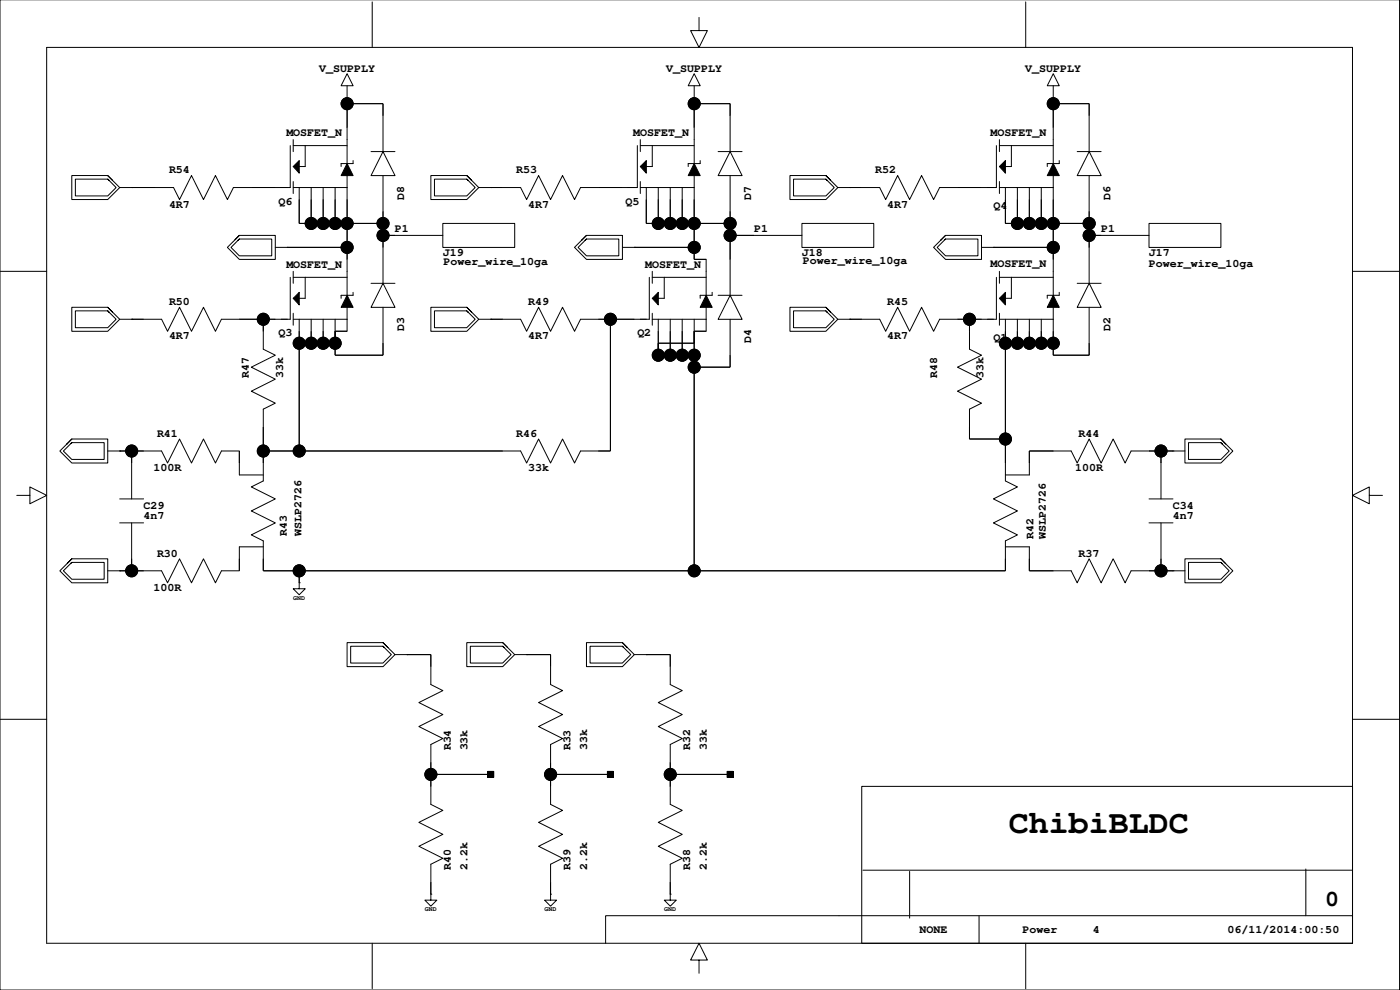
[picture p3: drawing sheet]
<svg xmlns="http://www.w3.org/2000/svg" width="297mm" height="210mm" viewBox="0 0 297 210" stroke-linecap="round" stroke-linejoin="round" font-family="sans-serif">
<g fill="none" stroke="#000" stroke-width=".21">
<path d="M296.9 0v209.9h-296.9v-209.9M9.9 10h277.1v190h-277.1zM73.6 15.6l1.3 2.6h-2.5zM73.6 18.2v52h-2.5M79 .4v9.6M147.3 15.6l1.3 2.6h-2.6zM147.3 18.2v36.8h2.5v15.2h-2.5M148.3 3.7v2.8h1.8l-1.8 3.6-1.8-3.6h1.8M217.6 .4v9.6M223.5 15.6l1.2 2.6h-2.5zM223.5 18.2v57.1h7.6v-10.2M22.9 37.2l1 1-1-1h-7.7v5.1h7.7l2.5-2.5-1.5-1.6"/>
<path d="M22.9 38l.2 .2-.2-.2h-6.9v3.5h6.9l1.7-1.7-1.5-1.6M25.4 39.8h11.4l1.3 2.5 2.5-5.1 2.6 5.1 2.5-5.1 2.6 5.1 1.2-2.5M27.9 39.8h.1M27.9 39.8h5.1zM53.3 39.8h5.1zM61.6 30.9v8.9h-12.1M62.2 35.3l1.3-1.3v2.7zM62.2 39.8h11.4M62.2 29.6v2.5M62.2 38.5v2.5M62.2 30.9h11.4M63.5 39.8v7.6h17.8"/>
<path d="M64.7 30.9v4.4h-2.5M66 39.8v7.6M68.6 39.8v7.6M71.1 39.8v7.6M73.6 22h.1M73.6 22v5.1zM73.6 22h7.7zM73.6 34.7l1.3 2.5h-2.5zM73.6 22h7.7v10.1M74.9 34v.7h-2.5v.6M78.7 32.1h5.1M81.3 22v2.5z"/>
<path d="M81.3 32.1l2.5 5.1h-5.1zM81.3 37.2v22.9M99 38l.3 .2-.3-.2h-6.8v3.5h6.8l1.8-1.7-1.5-1.6M99 37.2l1.1 1-1.1-1h-7.6v5.1h7.6l2.6-2.5-1.5-1.6M104.1 39.8h.1M104.1 39.8h2.6zM127 39.8h5.1zM135.2 30.9v8.9h-12l-1.3 2.5-2.5-5.1-2.6 5.1-2.5-5.1-2.6 5.1-1.2-2.5h-8.9M135.9 35.3l1.2-1.3v2.7zM135.9 39.8h11.4M135.9 30.9h11.4M135.9 29.6v2.5"/>
<path d="M135.9 38.5v2.5M137.1 39.8v7.6h17.8M138.4 30.9v4.4h-2.5M139.7 39.8v7.6M142.2 39.8v7.6M144.7 39.8v7.6M147.3 22h.1M147.3 22v5.1zM147.3 22h7.6zM147.3 34.7l1.3 2.5h-2.6zM147.3 22h7.6v10.1M148.6 34v.7h-2.6v.6"/>
<path d="M152.4 32.1h5M154.9 22v2.5zM154.9 37.2v25.4M154.9 32.1l2.6 5.1h-5.1zM175.2 38l.3 .2-.3-.2h-6.8v3.5h6.8l1.8-1.7-1.5-1.6M175.2 37.2l1 1-1-1h-7.6v5.1h7.6l2.6-2.5-1.6-1.6M180.3 39.8h.1M180.3 39.8h2.5zM203.1 39.8h5.1zM211.4 30.9v8.9h-12l-1.3 2.5-2.6-5.1-2.5 5.1-2.6-5.1-2.5 5.1-1.3-2.5h-8.9M212 35.3l1.3-1.3v2.7zM212 39.8h11.5"/>
<path d="M212 30.9h11.5M212 29.6v2.5M212 38.5v2.5M213.3 39.8v7.6h17.8M214.6 30.9v4.4h-2.6M215.8 39.8v7.6M218.4 39.8v7.6M220.9 39.8v7.6M223.5 22h.1M223.5 22v5.1zM223.5 22h7.6zM223.5 34.7l1.2 2.5h-2.5z"/>
<path d="M223.5 22h7.6v10.1M224.7 34v.7h-2.5v.6M228.5 32.1h5.1M231.1 22v2.5zM231.1 37.2v22.9M231.1 32.1l2.5 5.1h-5.1zM0 57.5h9.9M50.8 50.7l-.3 .2 .3-.2h6.8v3.5h-6.8l-1.8-1.7 1.5-1.6M50.8 49.9l-1 1 1-1h7.6v5.1h-7.6l-2.6-2.6 1.6-1.5M58.4 52.4h15.2M60.9 52.4h.1M60.9 52.4h12.7z"/>
<path d="M61.6 58.8v8.9h-14.6l-1.3 2.5-2.5-5.1-2.6 5.1-2.5-5.1-2.5 5.1-1.3-2.5h-8.9M62.2 57.5v2.6M62.2 58.8h11.4M63.5 42.3v5.1zM63.5 47.4h2.5zM64.7 58.8v4.4h-2.5M66 42.3v5.1zM66 47.4h2.6zM68.6 42.3v5.1zM68.6 47.4h2.5zM71.1 47.4h2.5zM71.1 42.3v5.1z"/>
<path d="M73.6 52.4v2.6zM73.6 47.4h7.7zM73.6 42.3v5.1zM73.6 47.4v5zM81.3 44.8v2.6zM81.3 47.4v2.5zM81.3 49.9v2.5zM81.3 49.9h2.5zM81.3 49.9h12.7M94 47.4h15.2v5.1h-15.2zM124.4 50.7l-.2 .2 .2-.2h6.9v3.5h-6.9l-1.8-1.7 1.6-1.6M124.4 49.9l-1 1 1-1h7.7v5.1h-7.7l-2.5-2.6 1.5-1.5"/>
<path d="M132.1 52.4h15.2M134.6 52.4h.1M134.6 52.4h12.7zM137.1 47.4h2.6zM137.1 42.3v5.1zM137.8 58.8v8.9h-14.6l-1.3 2.5-2.5-5.1-2.6 5.1-2.5-5.1-2.6 5.1-1.2-2.5h-8.9M138.4 58.8h11.4M138.4 57.5v2.6M139.7 42.3v5.1zM139.7 47.4h2.5zM140.9 58.8v4.4h-2.5M142.2 42.3v5.1z"/>
<path d="M142.2 47.4h2.5zM144.7 42.3v5.1zM144.7 47.4h2.6zM147.3 55h2.5zM147.3 52.4v2.6zM147.3 42.3v5.1zM147.3 47.4h7.6zM147.3 47.4v5zM154.9 49.9h5.1zM154.9 47.4v2.5zM154.9 44.8v2.6zM154.9 49.9v5.1z"/>
<path d="M154.9 49.9h15.2M170.1 47.4h15.3v5.1h-15.3zM200.6 50.7l-.2 .2 .2-.2h6.9v3.5h-6.9l-1.8-1.7 1.6-1.6M200.6 49.9l-1 1 1-1h7.6v5.1h-7.6l-2.5-2.6 1.5-1.5M208.2 52.4h15.3M210.8 52.4h.1M210.8 52.4h12.7zM211.4 58.8v8.9h-12l-1.3 2.5-2.6-5.1-2.5 5.1-2.6-5.1-2.5 5.1-1.3-2.5h-8.9M212 58.8h11.5M212 57.5v2.6M213.3 47.4h2.5zM213.3 42.3v5.1z"/>
<path d="M214.6 58.8v4.4h-2.6M215.8 42.3v5.1zM215.8 47.4h2.6zM218.4 42.3v5.1zM218.4 47.4h2.5zM220.9 42.3v5.1zM220.9 47.4h2.6zM223.5 42.3v5.1zM223.5 47.4h7.6zM223.5 52.4v2.6zM223.5 47.4v5zM231.1 49.9h2.5z"/>
<path d="M231.1 49.9v2.5zM231.1 47.4v2.5zM231.1 44.8v2.6zM231.1 49.9h12.7M243.8 47.4h15.2v5.1h-15.2zM287 57.5h9.9M22.9 65.1l1 1.1-1-1.1h-7.7v5.1h7.7l2.5-2.5-1.5-1.5M22.9 65.9l.2 .3-.2-.3h-6.9v3.6h6.9l1.7-1.8-1.5-1.5M27.9 67.7h.1M27.9 67.7h2.6zM50.8 67.7h5.1zM55.9 67.7h2.5z"/>
<path d="M55.9 67.7v2.5zM55.9 67.7v6.3l2.5 1.3-5.1 2.5 5.1 2.6-5.1 2.5 5.1 2.6-2.5 1.3M62.2 67.7h11.4M62.2 66.4v2.6M63.5 72.8h2.5zM63.5 70.2v2.6zM63.5 72.8v22.8zM63.5 72.8h7.6M63.5 67.7v27.9M63.5 62v2.7l-1.3-1.4zM66 70.2v2.6zM66 72.8h2.6z"/>
<path d="M66 67.7v5.1M68.6 70.2v2.6zM68.6 72.8h2.5zM68.6 67.7v5.1M71.1 70.2v2.6zM71.1 72.8v2.5zM71.1 70.2h2.5zM71.1 75.3h10.2zM73.6 62.6l1.3 2.6h-2.5zM74.9 62v.6h-2.5v.6M78.7 60.1h5.1M81.3 72.8v2.5z"/>
<path d="M81.3 60.1l2.5 5.1h-5.1zM81.3 65.1v10.2h-10.2v-7.6M99 65.9l.3 .3-.3-.3h-6.8v3.6h6.8l1.8-1.8-1.5-1.5M99 65.1l1.1 1.1-1.1-1.1h-7.6v5.1h7.6l2.6-2.5-1.5-1.5M104.1 67.7h.1M104.1 67.7h2.6zM127 67.7h2.5zM129.5 67.7h5.1zM129.5 67.7v27.9zM129.5 67.7v27.9h-6.3l-1.3 2.6-2.5-5.1-2.6 5.1-2.5-5.1-2.6 5.1-1.2-2.6h-54.6M138.4 67.7h11.4M138.4 66.4v2.6"/>
<path d="M139.7 70.2v5.1zM139.7 72.8v2.5zM139.7 75.3h2.5zM139.7 72.8h2.5zM139.7 72.8h7.6M139.7 67.7v7.6h7.6M139.7 62v2.7l-1.3-1.4zM142.2 70.2v2.6zM142.2 72.8h2.5zM142.2 75.3h2.5zM142.2 72.8v2.5zM142.2 67.7v7.6"/>
<path d="M144.7 70.2v2.6zM144.7 72.8h2.6zM144.7 72.8v2.5zM144.7 75.3h2.6zM144.7 67.7v7.6M147.3 70.2h2.5zM147.3 70.2v2.6zM147.3 75.3v2.5zM147.3 77.8h7.6zM147.3 70.2v5.1zM147.3 77.8v43.2zM147.3 67.7v53.3"/>
<path d="M149.8 62.6l1.3 2.6h-2.5zM151.1 62v.6h-2.5v.6M152.4 62.6h5M154.9 75.3v2.5zM154.9 67.7v10.1h-7.6M154.9 62.6l2.6 5.1h-5.1zM175.2 65.9l.3 .3-.3-.3h-6.8v3.6h6.8l1.8-1.8-1.5-1.5M175.2 65.1l1 1.1-1-1.1h-7.6v5.1h7.6l2.6-2.5-1.6-1.5M180.3 67.7h.1M180.3 67.7h2.5zM203.1 67.7h2.6zM205.7 67.7v2.5z"/>
<path d="M205.7 67.7h2.5zM205.7 67.7v6.3l2.5 1.3-5.1 2.5 5.1 2.6-5.1 2.5 5.1 2.6-2.5 1.3M212 63.3l1.3-1.3v2.7zM212 67.7h11.5M212 66.4v2.6M213.3 70.2v2.6zM213.3 72.8h2.5zM213.3 72.8v20.3zM213.3 67.7v34.3l2.6 1.2-5.1 2.6 5.1 2.5-5.1 2.6 5.1 2.5-2.6 1.3v6.3h-157.4v-6.3l-2.6-1.3 5.1-2.5-5.1-2.6 5.1-2.5-5.1-2.6 2.6-1.2v-15.3M213.3 72.8h10.2M215.8 72.8h2.6zM215.8 70.2v2.6z"/>
<path d="M215.8 67.7v5.1M218.4 70.2v2.6zM218.4 72.8h2.5zM218.4 67.7v5.1M220.9 72.8h2.6zM220.9 70.2v2.6zM220.9 67.7v5.1M223.5 75.3h7.6zM223.5 70.2v2.6zM223.5 72.8v2.5zM223.5 62.6l1.2 2.6h-2.5zM224.7 62v.6h-2.5v.6"/>
<path d="M228.5 60.1h5.1M231.1 72.8v2.5zM231.1 60.1l2.5 5.1h-5.1zM15.2 93.8l-.2 .3 .2-.3h6.9v3.6h-6.9l-1.7-1.8 1.5-1.5M15.2 93.1l-1 1 1-1h7.7v5.1h-7.7l-2.5-2.6 1.5-1.5M22.9 95.6h11.4l1.3 2.6 2.5-5.1 2.5 5.1 2.6-5.1 2.5 5.1 1.3-2.6h3.8v5.1h5.1M25.4 95.6h.1M25.4 95.6h2.5zM27.9 95.6v2.6zM27.9 95.6h2.6zM27.9 95.6v10.2M50.8 95.6v2.6z"/>
<path d="M55.9 90.5v5.1zM55.9 95.6h7.6zM55.9 95.6v2.6zM63.5 95.6h43.2zM127 95.6h2.5zM205.7 93.1h7.6zM205.7 90.5v2.6zM205.7 86.7v6.4h7.6M213.3 93.1v5.1zM218.4 95.6v2.6zM218.4 95.6h5.1zM243.8 95.6h2.5z"/>
<path d="M246.3 95.6v2.6zM246.3 95.6h2.6zM246.3 95.6v10.2M248.9 95.6h.1M251.4 95.6h-11.4l-1.3 2.6-2.5-5.1-2.6 5.1-2.5-5.1-2.6 5.1-1.2-2.6h-8.9v5.1h-5.1M259 93.8l.3 .3-.3-.3h-6.8v3.6h6.8l1.8-1.8-1.5-1.5M259 93.1l1 1-1-1h-7.6v5.1h7.6l2.6-2.6-1.6-1.5M3.6 105h2.7v-1.8l3.6 1.8-3.6 1.8v-1.8M15.2 119.2l-.2 .3 .2-.3h6.9v3.6h-6.9l-1.7-1.8 1.5-1.5M15.2 118.5l-1 1 1-1h7.7v5.1h-7.7l-2.5-2.6 1.5-1.5M25.4 105.8h5.1M25.4 110.9h5.1"/>
<path d="M27.9 118.5v2.5zM27.9 110.9v10.1M50.8 118.5v2.5zM55.9 118.5v2.5zM55.9 115.9h-5.1v5.1h-3.8l-1.3 2.6-2.5-5.1-2.6 5.1-2.5-5.1-2.5 5.1-1.3-2.6h-11.4M213.3 118.5v2.5zM213.3 115.9h5.1v5.1h8.9l1.2 2.6 2.6-5.1 2.5 5.1 2.6-5.1 2.5 5.1 1.3-2.6h11.4M218.4 118.5v2.5zM243.8 105.8h5.1M243.8 110.9h5.1M246.3 118.5v2.5zM246.3 110.9v10.1"/>
<path d="M259 119.2l.3 .3-.3-.3h-6.8v3.6h6.8l1.8-1.8-1.5-1.5M259 118.5l1 1-1-1h-7.6v5.1h7.6l2.6-2.6-1.6-1.5M290.5 105v-1.8l-3.5 1.8 3.5 1.8v-1.8h2.8M25.4 121h.1M25.4 121h2.5zM27.9 121h2.6zM55.9 121h7.6zM63.5 123.6h.1M63.5 121v2.6zM63.5 121h83.8zM63.5 121v3.8h-1.3l1.3 1.3 1.3-1.3h-1.3M81.3 137l.2 .3-.2-.3h-6.9v3.6h6.9l1.7-1.8-1.5-1.5"/>
<path d="M81.3 136.2l1 1.1-1-1.1h-7.7v5.1h7.7l2.5-2.5-1.5-1.5M83.8 138.8h7.6v6.3l2.6 1.3-5.1 2.6 5.1 2.5-5.1 2.5 5.1 2.6-2.6 1.3v12.6l2.6 1.3-5.1 2.6 5.1 2.5-5.1 2.5 5.1 2.6-2.6 1.2M86.3 138.8h.1M86.3 138.8h5.1zM91.4 138.8v2.5zM106.7 137l.2 .3-.2-.3h-6.9v3.6h6.9l1.7-1.8-1.5-1.5M106.7 136.2l1 1.1-1-1.1h-7.7v5.1h7.7l2.5-2.5-1.5-1.5M109.2 138.8h7.6v6.3l2.6 1.3-5.1 2.6 5.1 2.5-5.1 2.5 5.1 2.6-2.6 1.3v12.6l2.6 1.3-5.1 2.6 5.1 2.5-5.1 2.5 5.1 2.6-2.6 1.2M111.7 138.8h.1M111.7 138.8h5.1zM116.8 138.8v2.5zM132.1 137l.2 .3-.2-.3h-6.9v3.6h6.9l1.7-1.8-1.5-1.5"/>
<path d="M132.1 136.2l1 1.1-1-1.1h-7.7v5.1h7.7l2.5-2.5-1.5-1.5M134.6 138.8h7.6v6.3l2.6 1.3-5.1 2.6 5.1 2.5-5.1 2.5 5.1 2.6-2.6 1.3v12.6l2.6 1.3-5.1 2.6 5.1 2.5-5.1 2.5 5.1 2.6-2.6 1.2M137.1 138.8h.1M137.1 138.8h5.1zM142.2 138.8v2.5zM147.3 121h66zM218.4 121h5.1zM243.8 121h2.5zM246.3 121h2.6zM248.9 121h.1M0 152.5h9.9M287 152.5h9.9"/>
<path d="M91.4 164.2v2.5zM91.4 161.6v2.6zM91.4 164.2h12.7zM91.4 164.2h12.7M103.5 163.5h1.3v1.3h-1.3zM116.8 164.2v2.5zM116.8 161.6v2.6zM116.8 164.2h12.7zM116.8 164.2h12.7M128.9 163.5h1.2v1.3h-1.2zM142.2 161.6v2.6zM142.2 164.2v2.5z"/>
<path d="M142.2 164.2h12.7zM142.2 164.2h12.7M154.3 163.5h1.2v1.3h-1.2zM182.8 166.7h104.2v33.3h-104.2zM79 200v9.6M91.4 189.6h.1M91.4 187v2.6zM91.4 183.2v7.7h-1.3l1.3 1.2 1.3-1.2h-1.3M116.8 189.6h.1M116.8 187v2.6zM116.8 183.2v7.7h-1.3l1.3 1.2 1.3-1.2h-1.3M142.2 189.6h.1"/>
<path d="M142.2 187v2.6zM142.2 183.2v7.7h-1.3l1.3 1.2 1.3-1.2h-1.3M183.1 184.5h103.9M193 184.8v9.9M207.7 194.1v5.9M217.6 200v9.6M277.1 184.2v9.9M287 194.1h-158.5v5.9M148.3 203.6h1.8l-1.8-3.6-1.8 3.6h1.8v2.7"/>
<circle cx="73.6" cy="22" r="1.28"/>
<circle cx="147.3" cy="22" r="1.28"/>
<circle cx="223.5" cy="22" r="1.28"/>
<circle cx="66" cy="47.4" r="1.27"/>
<circle cx="68.6" cy="47.4" r="1.27"/>
<circle cx="71.1" cy="47.4" r="1.27"/>
<circle cx="73.6" cy="52.5" r="1.28"/>
<circle cx="73.6" cy="47.4" r="1.27"/>
<circle cx="81.3" cy="49.9" r="1.28"/>
<circle cx="81.3" cy="47.4" r="1.27"/>
<circle cx="139.7" cy="47.4" r="1.27"/>
<circle cx="142.2" cy="47.4" r="1.27"/>
<circle cx="144.7" cy="47.4" r="1.27"/>
<circle cx="147.3" cy="52.5" r="1.28"/>
<circle cx="147.3" cy="47.4" r="1.27"/>
<circle cx="154.9" cy="49.9" r="1.28"/>
<circle cx="154.9" cy="47.4" r="1.27"/>
<circle cx="215.9" cy="47.4" r="1.28"/>
<circle cx="218.4" cy="47.4" r="1.27"/>
<circle cx="220.9" cy="47.4" r="1.27"/>
<circle cx="223.5" cy="52.5" r="1.28"/>
<circle cx="223.5" cy="47.4" r="1.27"/>
<circle cx="231.1" cy="49.9" r="1.28"/>
<circle cx="231.1" cy="47.4" r="1.27"/>
<circle cx="55.9" cy="67.7" r="1.28"/>
<circle cx="63.5" cy="72.8" r="1.28"/>
<circle cx="66" cy="72.8" r="1.28"/>
<circle cx="68.6" cy="72.8" r="1.28"/>
<circle cx="71.1" cy="72.8" r="1.28"/>
<circle cx="129.5" cy="67.7" r="1.28"/>
<circle cx="139.7" cy="75.3" r="1.28"/>
<circle cx="142.2" cy="75.3" r="1.28"/>
<circle cx="144.7" cy="75.3" r="1.28"/>
<circle cx="147.3" cy="77.9" r="1.28"/>
<circle cx="147.3" cy="75.3" r="1.28"/>
<circle cx="205.7" cy="67.7" r="1.28"/>
<circle cx="213.3" cy="72.8" r="1.28"/>
<circle cx="215.9" cy="72.8" r="1.28"/>
<circle cx="218.4" cy="72.8" r="1.27"/>
<circle cx="220.9" cy="72.8" r="1.28"/>
<circle cx="223.5" cy="72.8" r="1.28"/>
<circle cx="27.9" cy="95.6" r="1.28"/>
<circle cx="55.9" cy="95.6" r="1.28"/>
<circle cx="63.5" cy="95.6" r="1.28"/>
<circle cx="213.3" cy="93.1" r="1.28"/>
<circle cx="246.3" cy="95.6" r="1.28"/>
<circle cx="27.9" cy="121" r="1.28"/>
<circle cx="63.5" cy="121" r="1.28"/>
<circle cx="147.3" cy="121" r="1.28"/>
<circle cx="246.3" cy="121" r="1.28"/>
<circle cx="91.4" cy="164.2" r="1.28"/>
<circle cx="116.8" cy="164.2" r="1.28"/>
<circle cx="142.2" cy="164.2" r="1.28"/>
</g>
<g fill="#000">
<path d="M62.2 35.3l1.3-1.3v2.7zM73.6 34.7l1.3 2.5h-2.5zM135.9 35.3l1.2-1.3v2.7zM147.3 34.7l1.3 2.5h-2.6zM212 35.3l1.3-1.3v2.7zM223.5 34.7l1.2 2.5h-2.5zM63.5 62v2.7l-1.3-1.4zM73.6 62.6l1.3 2.6h-2.5zM139.7 62v2.7l-1.3-1.4zM149.8 62.6l1.3 2.6h-2.5zM212 63.3l1.3-1.3v2.7zM223.5 62.6l1.2 2.6h-2.5z"/>
<path d="M103.5 163.5h1.3v1.3h-1.3z" fill-rule="evenodd"/>
<path d="M128.9 163.5h1.2v1.3h-1.2z" fill-rule="evenodd"/>
<path d="M154.3 163.5h1.2v1.3h-1.2z" fill-rule="evenodd"/>
<circle cx="73.6" cy="22" r="1.28"/>
<circle cx="147.3" cy="22" r="1.28"/>
<circle cx="223.5" cy="22" r="1.28"/>
<circle cx="66" cy="47.4" r="1.27"/>
<circle cx="68.6" cy="47.4" r="1.27"/>
<circle cx="71.1" cy="47.4" r="1.27"/>
<circle cx="73.6" cy="52.5" r="1.28"/>
<circle cx="73.6" cy="47.4" r="1.27"/>
<circle cx="81.3" cy="49.9" r="1.28"/>
<circle cx="81.3" cy="47.4" r="1.27"/>
<circle cx="139.7" cy="47.4" r="1.27"/>
<circle cx="142.2" cy="47.4" r="1.27"/>
<circle cx="144.7" cy="47.4" r="1.27"/>
<circle cx="147.3" cy="52.5" r="1.28"/>
<circle cx="147.3" cy="47.4" r="1.27"/>
<circle cx="154.9" cy="49.9" r="1.28"/>
<circle cx="154.9" cy="47.4" r="1.27"/>
<circle cx="215.9" cy="47.4" r="1.28"/>
<circle cx="218.4" cy="47.4" r="1.27"/>
<circle cx="220.9" cy="47.4" r="1.27"/>
<circle cx="223.5" cy="52.5" r="1.28"/>
<circle cx="223.5" cy="47.4" r="1.27"/>
<circle cx="231.1" cy="49.9" r="1.28"/>
<circle cx="231.1" cy="47.4" r="1.27"/>
<circle cx="55.9" cy="67.7" r="1.28"/>
<circle cx="63.5" cy="72.8" r="1.28"/>
<circle cx="66" cy="72.8" r="1.28"/>
<circle cx="68.6" cy="72.8" r="1.28"/>
<circle cx="71.1" cy="72.8" r="1.28"/>
<circle cx="129.5" cy="67.7" r="1.28"/>
<circle cx="139.7" cy="75.3" r="1.28"/>
<circle cx="142.2" cy="75.3" r="1.28"/>
<circle cx="144.7" cy="75.3" r="1.28"/>
<circle cx="147.3" cy="77.9" r="1.28"/>
<circle cx="147.3" cy="75.3" r="1.28"/>
<circle cx="205.7" cy="67.7" r="1.28"/>
<circle cx="213.3" cy="72.8" r="1.28"/>
<circle cx="215.9" cy="72.8" r="1.28"/>
<circle cx="218.4" cy="72.8" r="1.27"/>
<circle cx="220.9" cy="72.8" r="1.28"/>
<circle cx="223.5" cy="72.8" r="1.28"/>
<circle cx="27.9" cy="95.6" r="1.28"/>
<circle cx="55.9" cy="95.6" r="1.28"/>
<circle cx="63.5" cy="95.6" r="1.28"/>
<circle cx="213.3" cy="93.1" r="1.28"/>
<circle cx="246.3" cy="95.6" r="1.28"/>
<circle cx="27.9" cy="121" r="1.28"/>
<circle cx="63.5" cy="121" r="1.28"/>
<circle cx="147.3" cy="121" r="1.28"/>
<circle cx="246.3" cy="121" r="1.28"/>
<circle cx="91.4" cy="164.2" r="1.28"/>
<circle cx="116.8" cy="164.2" r="1.28"/>
<circle cx="142.2" cy="164.2" r="1.28"/>
</g>
<text font-size="7.1" x="214.1" y="176.6">ChibiBLDC</text>
<text font-size="4.9" x="281.2" y="192">0</text>
<g font-size="2.5">
<text x="67.7" y="15.2">V_SUPPLY</text>
<text x="141.4" y="15.2">V_SUPPLY</text>
<text x="217.5" y="15.2">V_SUPPLY</text>
<text x="60.8" y="28.9">MOSFET_N</text>
<text x="134.4" y="28.9">MOSFET_N</text>
<text x="210.2" y="28.8">MOSFET_N</text>
<text x="35.9" y="36.8">R54</text>
<text x="109.5" y="36.8">R53</text>
<text x="185.7" y="36.8">R52</text>
<text x="35.9" y="44">4R7</text>
<text x="59.1" y="43.4">Q6</text>
<text x="85.8" y="42.3" transform="rotate(-90 85.8 42.3)">D8</text>
<text x="112" y="44">4R7</text>
<text x="132.7" y="43.4">Q5</text>
<text x="159.4" y="42.3" transform="rotate(-90 159.4 42.3)">D7</text>
<text x="188.2" y="44">4R7</text>
<text x="210.8" y="44.3">Q4</text>
<text x="235.6" y="42.3" transform="rotate(-90 235.6 42.3)">D6</text>
<text x="83.8" y="49.2">P1</text>
<text x="160" y="49.2">P1</text>
<text x="233.6" y="49.2">P1</text>
<text x="60.8" y="56.9">MOSFET_N</text>
<text x="93.9" y="54.2">J19</text>
<text x="94.1" y="56.1">Power_wire_10ga</text>
<text x="136.9" y="56.9">MOSFET_N</text>
<text x="170.1" y="54.2">J18</text>
<text x="170.3" y="55.9">Power_wire_10ga</text>
<text x="210.2" y="56.7">MOSFET_N</text>
<text x="243.7" y="56.6">Power_wire_10ga</text>
<text x="243.8" y="54.2">J17</text>
<text x="35.9" y="64.7">R50</text>
<text x="112" y="64.7">R49</text>
<text x="188.2" y="64.7">R45</text>
<text x="35.9" y="72">4R7</text>
<text x="59.1" y="71.3">Q3</text>
<text x="85.8" y="70.2" transform="rotate(-90 85.8 70.2)">D3</text>
<text x="112" y="72">4R7</text>
<text x="135.2" y="71.3">Q2</text>
<text x="188.2" y="72">4R7</text>
<text x="235.6" y="70.2" transform="rotate(-90 235.6 70.2)">D2</text>
<text x="159.4" y="72.8" transform="rotate(-90 159.4 72.8)">D4</text>
<text x="210.8" y="72.3">Q1</text>
<text x="52.8" y="80.1" transform="rotate(-90 52.8 80.1)">R47</text>
<text x="60.1" y="80.1" transform="rotate(-90 60.1 80.1)">33k</text>
<text x="198.8" y="80.1" transform="rotate(-90 198.8 80.1)">R48</text>
<text x="208.7" y="80.1" transform="rotate(-90 208.7 80.1)">33k</text>
<text x="33.3" y="92.6">R41</text>
<text x="109.5" y="92.6">R46</text>
<text x="228.9" y="92.6">R44</text>
<text x="32.6" y="99.9">100R</text>
<text x="112" y="99.9">33k</text>
<text x="228.1" y="99.9">100R</text>
<text x="30.5" y="107.9">C29</text>
<text x="248.9" y="107.9">C34</text>
<text x="30.5" y="110.1">4n7</text>
<text x="60.8" y="113.6" transform="rotate(-90 60.8 113.6)">R43</text>
<text x="64" y="113.6" transform="rotate(-90 64 113.6)">WSLP2726</text>
<text x="248.9" y="110.1">4n7</text>
<text x="33.3" y="118">R30</text>
<text x="219.2" y="114.2" transform="rotate(-90 219.2 114.2)">R42</text>
<text x="221.9" y="114.3" transform="rotate(-90 221.9 114.3)">WSLP2726</text>
<text x="228.9" y="118">R37</text>
<text x="32.6" y="125.3">100R</text>
<text x="95.6" y="159.1" transform="rotate(-90 95.6 159.1)">R34</text>
<text x="99.2" y="159.1" transform="rotate(-90 99.2 159.1)">33k</text>
<text x="121" y="159.1" transform="rotate(-90 121 159.1)">R33</text>
<text x="124.6" y="159.1" transform="rotate(-90 124.6 159.1)">33k</text>
<text x="146.4" y="159.1" transform="rotate(-90 146.4 159.1)">R32</text>
<text x="150" y="159.1" transform="rotate(-90 150 159.1)">33k</text>
<text x="95.6" y="184.5" transform="rotate(-90 95.6 184.5)">R40</text>
<text x="99.2" y="184.5" transform="rotate(-90 99.2 184.5)">2.2k</text>
<text x="121" y="184.5" transform="rotate(-90 121 184.5)">R39</text>
<text x="124.6" y="184.5" transform="rotate(-90 124.6 184.5)">2.2k</text>
<text x="146.4" y="184.5" transform="rotate(-90 146.4 184.5)">R38</text>
<text x="150" y="184.5" transform="rotate(-90 150 184.5)">2.2k</text>
<text x="195.1" y="197.9">NONE</text>
<text x="217" y="197.9">Power</text>
<text x="231.9" y="197.9">4</text>
<text x="260.5" y="197.9">06/11/2014:00:50</text>
</g>
<g font-size="1.4">
<text x="62.2" y="127.1">GND</text>
<text x="90.1" y="193.1">GND</text>
<text x="115.5" y="193.1">GND</text>
<text x="140.9" y="193.1">GND</text>
</g>
</svg>
